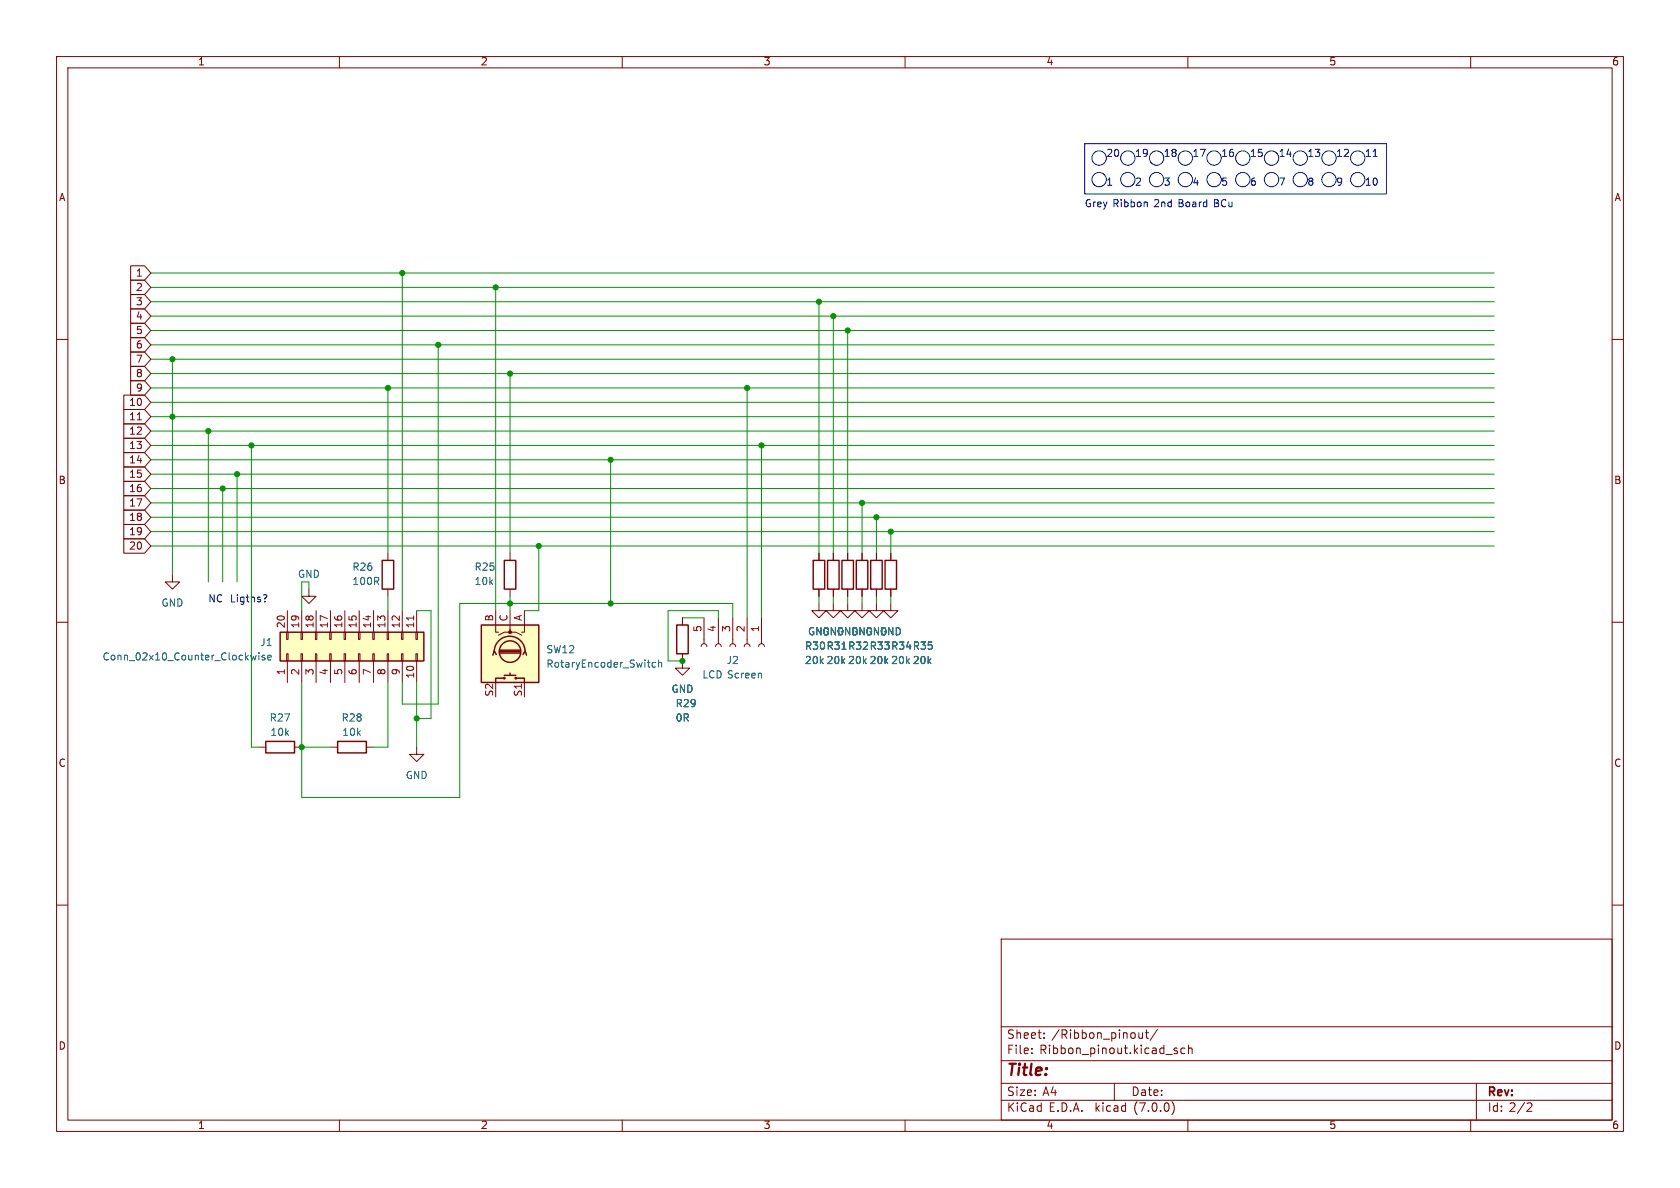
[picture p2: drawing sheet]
<svg xmlns="http://www.w3.org/2000/svg" width="297mm" height="210mm" viewBox="0 0 297 210" stroke-linecap="round" stroke-linejoin="round" font-family="sans-serif">
<g fill="none" stroke="#840000" stroke-width=".18">
<path d="M10 10h277v190h-277zM12 12h273v186h-273zM60 10v2M110 10v2M160 10v2M210 10v2M260 10v2M10 60h2M23.1 59.7h2.5l1.1 1.3-1.1 1.2h-2.5zM23.1 47h2.5l1.1 1.3-1.1 1.2h-2.5zM23.1 49.5h2.5l1.1 1.3-1.1 1.3h-2.5zM23.1 52.1h2.5l1.1 1.2-1.1 1.3h-2.5z"/>
<path d="M23.1 54.6h2.5l1.1 1.3-1.1 1.3h-2.5zM23.1 57.1h2.5l1.1 1.3-1.1 1.3h-2.5zM285 60h2M21.9 77.5h3.7l1.1 1.2-1.1 1.3h-3.7zM21.9 69.8h3.7l1.1 1.3-1.1 1.3h-3.7zM21.9 72.4h3.7l1.1 1.3-1.1 1.2h-3.7zM21.9 74.9h3.7l1.1 1.3-1.1 1.3h-3.7zM23.1 64.8h2.5l1.1 1.2-1.1 1.3h-2.5zM23.1 67.3h2.5l1.1 1.3-1.1 1.3h-2.5zM23.1 62.2h2.5l1.1 1.3-1.1 1.3h-2.5zM24.3 74.2h.7M21.9 80h3.7l1.1 1.3-1.1 1.3h-3.7z"/>
<path d="M21.9 87.6h3.7l1.1 1.3-1.1 1.3h-3.7zM21.9 85.1h3.7l1.1 1.3-1.1 1.2h-3.7zM21.9 95.2h3.7l1.1 1.3-1.1 1.3h-3.7zM21.9 90.2h3.7l1.1 1.2-1.1 1.3h-3.7zM21.9 92.7h3.7l1.1 1.3-1.1 1.3h-3.7zM21.9 82.5h3.7l1.1 1.3-1.1 1.3h-3.7zM68.6 97.8v1.3M90.2 97.8v1.3M144.8 97.8v1.3M147.3 97.8v1.3M149.9 97.8v1.3M152.4 97.8v1.3"/>
<path d="M154.9 97.8v1.3M157.5 97.8v1.3M10 110h2M30.5 101.6v1.3h1.2l-1.2 1.2-1.3-1.2h1.3M50.7 115.6h.2v1.2h-.2zM50.7 111.8h.2v1.2h-.2zM50.8 108v3.8M50.8 116.8v3.9M53.2 115.6h.3v1.2h-.3zM53.2 111.8h.3v1.2h-.3zM53.3 108v3.8M53.3 116.8v3.9"/>
<path d="M54.6 104.1v1.3h1.3l-1.3 1.3-1.3-1.3h1.3M55.8 115.6h.2v1.2h-.2zM55.8 111.8h.2v1.2h-.2zM55.9 108v3.8M55.9 116.8v3.9M58.3 115.6h.2v1.2h-.2zM58.3 111.8h.2v1.2h-.2zM58.4 108v3.8M58.4 116.8v3.9M60.8 115.6h.3v1.2h-.3zM60.8 111.8h.3v1.2h-.3zM61 108v3.8"/>
<path d="M61 116.8v3.9M63.4 115.6h.2v1.2h-.2zM63.4 111.8h.2v1.2h-.2zM63.5 108v3.8M63.5 116.8v3.9M65.9 115.6h.3v1.2h-.3zM65.9 111.8h.3v1.2h-.3zM66 108v3.8M66 116.8v3.9M68.5 115.6h.2v1.2h-.2zM68.5 111.8h.2v1.2h-.2zM68.6 104.1v1.3"/>
<path d="M68.6 108v3.8M68.6 116.8v3.9M71 115.6h.2v1.2h-.2zM71 111.8h.2v1.2h-.2zM71.1 108v3.8M71.1 116.8v3.9M73.5 115.6h.3v1.2h-.3zM73.5 111.8h.3v1.2h-.3zM73.7 108v3.8M73.7 116.8v3.9M87.6 108v3.8h.5M90.2 108v3.8h-1l-1.1 .5"/>
<path d="M90.2 111.3v.5h1l1 .5M90.2 104.1v1.3M92.7 108v3.8h-.5M120.6 115.6v2.5h1.3l-1.3 1.3-1.2-1.3h1.2M120.6 109.2v1.3M124 114.3l.1-.4 .4-.1 .3 .2 .2 .3M124.5 109.2v4.6M126.5 114.3l.1-.4 .4-.1 .4 .2 .1 .3M127 109.2v4.6M129 114.3l.2-.4 .4-.1 .3 .2 .1 .3M129.5 109.2v4.6M131.6 114.3l.1-.4 .4-.1 .4 .2 .1 .3"/>
<path d="M132.1 109.2v4.6M134.1 114.3l.2-.4 .3-.1 .4 .2 .1 .3M134.6 109.2v4.6M144.8 106.7v1.3h1.2l-1.2 1.2-1.3-1.2h1.3M144.8 104.1v1.3M147.3 106.7v1.3h1.3l-1.3 1.2-1.3-1.2h1.3M147.3 104.1v1.3M149.9 106.7v1.3h1.2l-1.2 1.2-1.3-1.2h1.3M149.9 104.1v1.3M152.4 106.7v1.3h1.3l-1.3 1.2-1.3-1.2h1.3M152.4 104.1v1.3M154.9 106.7v1.3h1.3l-1.3 1.2-1.2-1.2h1.2"/>
<path d="M154.9 104.1v1.3M157.5 106.7v1.3h1.2l-1.2 1.2-1.3-1.2h1.3M157.5 104.1v1.3M285 110h2M45.7 132.1h1.3M52.1 132.1h1.2M58.4 132.1h1.3M64.8 132.1h1.2M73.7 132.1v1.3h1.2l-1.2 1.2-1.3-1.2h1.3M92.7 120.7v2.5M10 160h2M285 160h2"/>
<path d="M177 166h108v32h-108zM60 198v2M110 198v2M160 198v2M177 194.5h108M177 191.5h108M177 187.5h108M177 181.5h108M182.4 186.1v.2M182.4 185.3v.2M184.6 183.4v.2M184.6 182.6v.2"/>
<path d="M197 191.5v3M201.3 182.6l.1 .9 .4 .1 .2-.2M202 182.6v1M202.5 182.6h.5M202.7 182.1v1.2l.3 .3M204.6 182l-1.3 1.9M207.2 194.7a1.72 1.72 0 0 1 0 2.3M207.6 185.7l.4 .1 .2 .2-.1 .2-.4 .1M207.6 185.3h.5M209.5 185.3h-.5l-.2 .2v.5l.1 .2h.6M210 198v2M210.1 185.4l.2-.1h.4l.1 1"/>
<path d="M210.1 184.8v1.5M260 198v2M261 191.5v6.5M270.2 195h.5l.1 .4-.9 1.1h.9"/>
</g>
<g fill="#ffffc2" stroke="#ffffc2" stroke-width=".18">
<path d="M85.1 110.5h10.1v10.2h-10.1z"/>
<path d="M49.5 111.8h25.4v5h-25.4z"/>
</g>
<g fill="none" stroke="#840000" stroke-width=".25">
<path d="M67.6 99.1h2v5h-2zM89.2 99.1h2v5h-2zM143.8 99.1h2v5h-2zM146.3 99.1h2v5h-2zM148.8 99.1h2.1v5h-2.1zM151.4 99.1h2v5h-2zM153.9 99.1h2.1v5h-2.1zM156.5 99.1h2v5h-2zM49.5 111.8h25.4v5h-25.4zM85.1 110.5h10.1v10.2h-10.1zM87.4 115.2a2.73 2.73 0 0 1 2.7-2.7 2.73 2.73 0 0 1 2.7 2.7M87.8 115.7l-.4-.6-.3 .7"/>
<path d="M88.4 114.9h3.5M88.4 115.2h3.5M88.4 115.4h3.5M89.2 119.9h-1.6v.8M89.2 119.4h2M90.2 119v.4M91.2 119.9h1.5v.8M92.5 115.7l.3-.6 .3 .7M119.6 110.5h2.1v5.1h-2.1zM47 131.1h5.1v2h-5.1zM59.7 131.1h5.1v2h-5.1z"/>
<circle cx="89.2" cy="119.9" r=".13"/>
<circle cx="90.2" cy="115.2" r="1.9"/>
<circle cx="91.2" cy="119.9" r=".13"/>
</g>
<circle cx="90.2" cy="111.8" r=".25" fill="#840000" stroke="#840000" stroke-width=".18"/>
<path d="M45.3 115.8l-.3 .9-.2-.6M45.8 115.4v.1M45.8 115.8v.9M46.8 115.9l-.3-.1-.2 .2 .1 .2 .4 .1v.3h-.5M47.3 116.2l.6-.1v-.2l-.4-.1-.2 .2 .1 .6h.5M115.9 117.2l-.4-.1-.2 .2 .1 .6h.5M116.4 117.2l.2-.1 .3 .1 .1 .7M116.4 116.7v1.2" fill="none" stroke="#006464" stroke-width=".18"/>
<path d="M73.1 108.9v.7" fill="none" stroke="#a90000" stroke-width=".18"/>
<g fill="none" stroke="#0000c2" stroke-width=".18">
<path d="M191.8 25.4h53.3v8.9h-53.3zM46.7 105.1h.3l.2 .2-.4 .6M46.8 106.3v.1"/>
<circle cx="194.3" cy="31.7" r="1.27"/>
<circle cx="194.3" cy="27.9" r="1.27"/>
<circle cx="199.4" cy="31.7" r="1.27"/>
<circle cx="199.4" cy="27.9" r="1.27"/>
<circle cx="204.5" cy="31.7" r="1.27"/>
<circle cx="204.5" cy="27.9" r="1.27"/>
<circle cx="209.5" cy="27.9" r="1.27"/>
<circle cx="209.5" cy="31.7" r="1.27"/>
<circle cx="214.6" cy="31.7" r="1.27"/>
<circle cx="214.6" cy="27.9" r="1.27"/>
<circle cx="219.7" cy="31.7" r="1.27"/>
<circle cx="219.7" cy="27.9" r="1.27"/>
<circle cx="224.8" cy="27.9" r="1.27"/>
<circle cx="224.8" cy="31.7" r="1.27"/>
<circle cx="229.9" cy="31.7" r="1.27"/>
<circle cx="229.9" cy="27.9" r="1.27"/>
<circle cx="234.9" cy="31.7" r="1.27"/>
<circle cx="234.9" cy="27.9" r="1.27"/>
<circle cx="240" cy="31.7" r="1.27"/>
<circle cx="240" cy="27.9" r="1.27"/>
</g>
<g fill="none" stroke="#009600" stroke-width=".18">
<path d="M26.7 58.4h237.5M26.7 55.9h237.5M26.7 53.3h237.5M26.7 50.8h237.5M26.7 48.3h237.5M71.1 48.3v59.7M87.6 50.8v57.2M144.8 53.3v44.5M147.3 55.9v41.9M149.9 58.4v39.4M26.7 61h237.5M26.7 63.5h237.5"/>
<path d="M26.7 66h237.5M26.7 68.6h237.5M26.7 78.7h237.5M26.7 76.2h237.5M26.7 73.7h237.5M26.7 71.1h237.5M30.5 63.5v38.1M36.8 76.2v26.7M44.4 78.7v53.4h1.3M68.6 68.6v29.2M77.5 61v63.5h-6.4v-3.8M90.2 66v31.8"/>
<path d="M132.1 68.6v40.6M134.6 78.7v30.5M26.7 81.3h237.5M26.7 96.5h237.5M26.7 83.8h237.5M26.7 86.4h237.5M26.7 94h237.5M26.7 88.9h237.5M26.7 91.4h237.5M39.4 86.4v16.5M41.9 83.8v19.1M95.2 96.5v11.5h-2.5"/>
<path d="M107.9 81.3v25.4M152.4 88.9v8.9M154.9 91.4v6.4M157.5 94v3.8M53.3 102.9v5.1M54.6 102.9v1.2M68.6 105.4v2.6M73.7 108h2.5v19h-2.5M90.2 105.4v2.6M120.6 109.2h3.9M127 109.2v-1.2h-8.9v8.8h2.5M129.5 109.2v-2.5h-48.2v34.3h-28v-20.3"/>
<path d="M144.8 105.4v1.3M147.3 105.4v1.3M149.9 105.4v1.3M152.4 105.4v1.3M154.9 105.4v1.3M157.5 105.4v1.3M53.3 132.1h5.1M68.6 120.7v11.4h-2.6M73.7 120.7v11.4"/>
</g>
<g fill="#009600" stroke="#009600" stroke-width=".18">
<circle cx="90.2" cy="66" r=".46"/>
<circle cx="71.1" cy="48.3" r=".46"/>
<circle cx="30.5" cy="63.5" r=".46"/>
<circle cx="30.5" cy="73.7" r=".46"/>
<circle cx="36.8" cy="76.2" r=".46"/>
<circle cx="41.9" cy="83.8" r=".46"/>
<circle cx="44.4" cy="78.7" r=".46"/>
<circle cx="87.6" cy="50.8" r=".46"/>
<circle cx="68.6" cy="68.6" r=".46"/>
<circle cx="77.5" cy="61" r=".46"/>
<circle cx="95.2" cy="96.5" r=".46"/>
<circle cx="73.7" cy="127" r=".46"/>
<circle cx="39.4" cy="86.4" r=".46"/>
<circle cx="53.3" cy="132.1" r=".46"/>
<circle cx="152.4" cy="88.9" r=".46"/>
<circle cx="154.9" cy="91.4" r=".46"/>
<circle cx="157.5" cy="94" r=".46"/>
<circle cx="144.8" cy="53.3" r=".46"/>
<circle cx="147.3" cy="55.9" r=".46"/>
<circle cx="149.9" cy="58.4" r=".46"/>
<circle cx="90.2" cy="106.7" r=".46"/>
<circle cx="107.9" cy="81.3" r=".46"/>
<circle cx="107.9" cy="106.7" r=".46"/>
<circle cx="134.6" cy="78.7" r=".46"/>
<circle cx="132.1" cy="68.6" r=".46"/>
<circle cx="120.6" cy="116.8" r=".46"/>
</g>
<text font-size="2.8" fill="#840000" x="178" y="190.8">Title:</text>
<g font-size="2.1" fill="#840000">
<text x="178" y="183.9">Sheet:</text>
<text x="185.9" y="183.9">/Ribbon_pinout/</text>
<text x="178" y="186.6">File:</text>
<text x="183.8" y="186.6">Ribbon_pinout.kicad_sch</text>
<text x="178" y="196.8">KiCad</text>
<text x="178" y="194">Size:</text>
<text x="184.3" y="194">A4</text>
<text x="185.4" y="196.8">E.D.A.</text>
<text x="193.7" y="196.8">kicad</text>
<text x="200" y="194">Date:</text>
<text x="200.6" y="196.8">(7.0.0)</text>
<text x="263" y="194.2">Rev:</text>
<text x="263" y="196.8">Id: 2/2</text>
</g>
<g font-size="1.8" fill="#840000">
<text x="35" y="11.8">1</text>
<text x="85" y="11.8">2</text>
<text x="135" y="11.8">3</text>
<text x="185" y="11.8">4</text>
<text x="235" y="11.8">5</text>
<text x="285" y="11.8">6</text>
<text x="10.4" y="35.8">A</text>
<text x="285.4" y="35.8">A</text>
<text x="23.9" y="49.2">1</text>
<text x="23.9" y="51.7">2</text>
<text x="23.9" y="54.3">3</text>
<text x="23.9" y="56.8">4</text>
<text x="23.9" y="59.3">5</text>
<text x="23.9" y="61.9">6</text>
<text x="23.9" y="64.4">7</text>
<text x="23.9" y="67">8</text>
<text x="23.9" y="69.5">9</text>
<text x="22.7" y="72">10</text>
<text x="22.7" y="74.6">11</text>
<text x="22.7" y="77.1">12</text>
<text x="22.7" y="79.7">13</text>
<text x="22.7" y="82.2">14</text>
<text x="10.3" y="85.8">B</text>
<text x="22.7" y="89.8">17</text>
<text x="22.7" y="87.3">16</text>
<text x="22.7" y="84.7">15</text>
<text x="285.3" y="85.8">B</text>
<text x="22.7" y="92.4">18</text>
<text x="22.7" y="94.9">19</text>
<text x="22.7" y="97.4">20</text>
<text x="10.3" y="135.8">C</text>
<text x="285.3" y="135.8">C</text>
<text x="10.3" y="185.8">D</text>
<text x="285.3" y="185.8">D</text>
<text x="35" y="199.8">1</text>
<text x="85" y="199.8">2</text>
<text x="135" y="199.8">3</text>
<text x="185" y="199.8">4</text>
<text x="235" y="199.8">5</text>
<text x="285" y="199.8">6</text>
</g>
<g font-size="1.8" fill="#0000c2">
<text x="195.6" y="27.9">20</text>
<text x="200.7" y="27.9">19</text>
<text x="205.7" y="27.9">18</text>
<text x="210.8" y="27.9">17</text>
<text x="215.9" y="27.9">16</text>
<text x="221" y="27.9">15</text>
<text x="226.1" y="27.9">14</text>
<text x="231.1" y="27.9">13</text>
<text x="236.2" y="27.9">12</text>
<text x="241.3" y="27.9">11</text>
<text x="195.6" y="33">1</text>
<text x="200.7" y="33">2</text>
<text x="205.7" y="33">3</text>
<text x="210.8" y="33">4</text>
<text x="215.9" y="33">5</text>
<text x="221" y="33">6</text>
<text x="226.1" y="33">7</text>
<text x="231.1" y="33">8</text>
<text x="236.2" y="33">9</text>
<text x="241.3" y="33">10</text>
<text x="191.8" y="36.8">Grey Ribbon</text>
<text x="204.1" y="36.8">2nd</text>
<text x="208.5" y="36.8">Board</text>
<text x="214.9" y="36.8">BCu</text>
<text x="36.8" y="106.7">NC</text>
<text x="40.6" y="106.7">Ligths?</text>
</g>
<g font-size="1.8" fill="#006464">
<text x="62.2" y="101.2">R26</text>
<text x="83.8" y="101.2">R25</text>
<text x="28.5" y="107.5">GND</text>
<text x="62.2" y="103.7">100R</text>
<text x="83.8" y="103.7">10k</text>
<text x="142.8" y="112.6">GND GND GND</text>
<text x="145.3" y="112.6">GND GND GND</text>
<text x="18.1" y="117">Conn_02x10_Counter_Clockwise</text>
<text x="45.9" y="114.5">J1</text>
<text x="96.5" y="115.8">SW12</text>
<text x="96.5" y="118.3">RotaryEncoder_Switch</text>
<text x="128.4" y="117.7">J2</text>
<text x="142.2" y="115.1">R30 R31 R32 R33 R34 R35</text>
<text x="142.2" y="117.7">20k 20k 20k 20k 20k 20k</text>
<text x="118.7" y="122.7">GND</text>
<text x="119.4" y="125.3">R29</text>
<text x="124.1" y="120.2">LCD Screen</text>
<text x="47.6" y="127.8">R27</text>
<text x="47.7" y="130.4">10k</text>
<text x="60.3" y="127.8">R28</text>
<text x="60.4" y="130.4">10k</text>
<text x="119.4" y="127.8">0R</text>
<text x="71.7" y="138">GND</text>
</g>
<text font-size="1.8" fill="#009600" x="52.6" y="102.4">GND</text>
<g font-size="1.8" fill="#a90000">
<text x="50.5" y="111.1" transform="rotate(-90 50.5 111.1)">20</text>
<text x="53.1" y="111.1" transform="rotate(-90 53.1 111.1)">19</text>
<text x="55.6" y="111.1" transform="rotate(-90 55.6 111.1)">18</text>
<text x="58.2" y="111.1" transform="rotate(-90 58.2 111.1)">17</text>
<text x="60.7" y="111.1" transform="rotate(-90 60.7 111.1)">16</text>
<text x="63.2" y="111.1" transform="rotate(-90 63.2 111.1)">15</text>
<text x="65.8" y="111.1" transform="rotate(-90 65.8 111.1)">14</text>
<text x="68.3" y="111.1" transform="rotate(-90 68.3 111.1)">13</text>
<text x="70.9" y="111.1" transform="rotate(-90 70.9 111.1)">12</text>
<text x="73.4" y="111.1" transform="rotate(-90 73.4 111.1)">11</text>
<text x="87.4" y="109.9" transform="rotate(-90 87.4 109.9)">B</text>
<text x="89.9" y="109.9" transform="rotate(-90 89.9 109.9)">C</text>
<text x="92.5" y="109.8" transform="rotate(-90 92.5 109.8)">A</text>
<text x="124.2" y="111.8" transform="rotate(-90 124.2 111.8)">5</text>
<text x="126.7" y="111.8" transform="rotate(-90 126.7 111.8)">4</text>
<text x="129.3" y="111.8" transform="rotate(-90 129.3 111.8)">3</text>
<text x="131.8" y="111.8" transform="rotate(-90 131.8 111.8)">2</text>
<text x="134.4" y="111.8" transform="rotate(-90 134.4 111.8)">1</text>
<text x="50.5" y="119.4" transform="rotate(-90 50.5 119.4)">1</text>
<text x="53.1" y="119.4" transform="rotate(-90 53.1 119.4)">2</text>
<text x="55.6" y="119.4" transform="rotate(-90 55.6 119.4)">3</text>
<text x="58.2" y="119.4" transform="rotate(-90 58.2 119.4)">4</text>
<text x="60.7" y="119.4" transform="rotate(-90 60.7 119.4)">5</text>
<text x="63.2" y="119.4" transform="rotate(-90 63.2 119.4)">6</text>
<text x="65.8" y="119.4" transform="rotate(-90 65.8 119.4)">7</text>
<text x="68.3" y="119.4" transform="rotate(-90 68.3 119.4)">8</text>
<text x="70.9" y="119.4" transform="rotate(-90 70.9 119.4)">9</text>
<text x="73.4" y="120" transform="rotate(-90 73.4 120)">10</text>
<text x="87.4" y="123.2" transform="rotate(-90 87.4 123.2)">S2</text>
<text x="92.5" y="123.2" transform="rotate(-90 92.5 123.2)">S1</text>
</g>
</svg>
